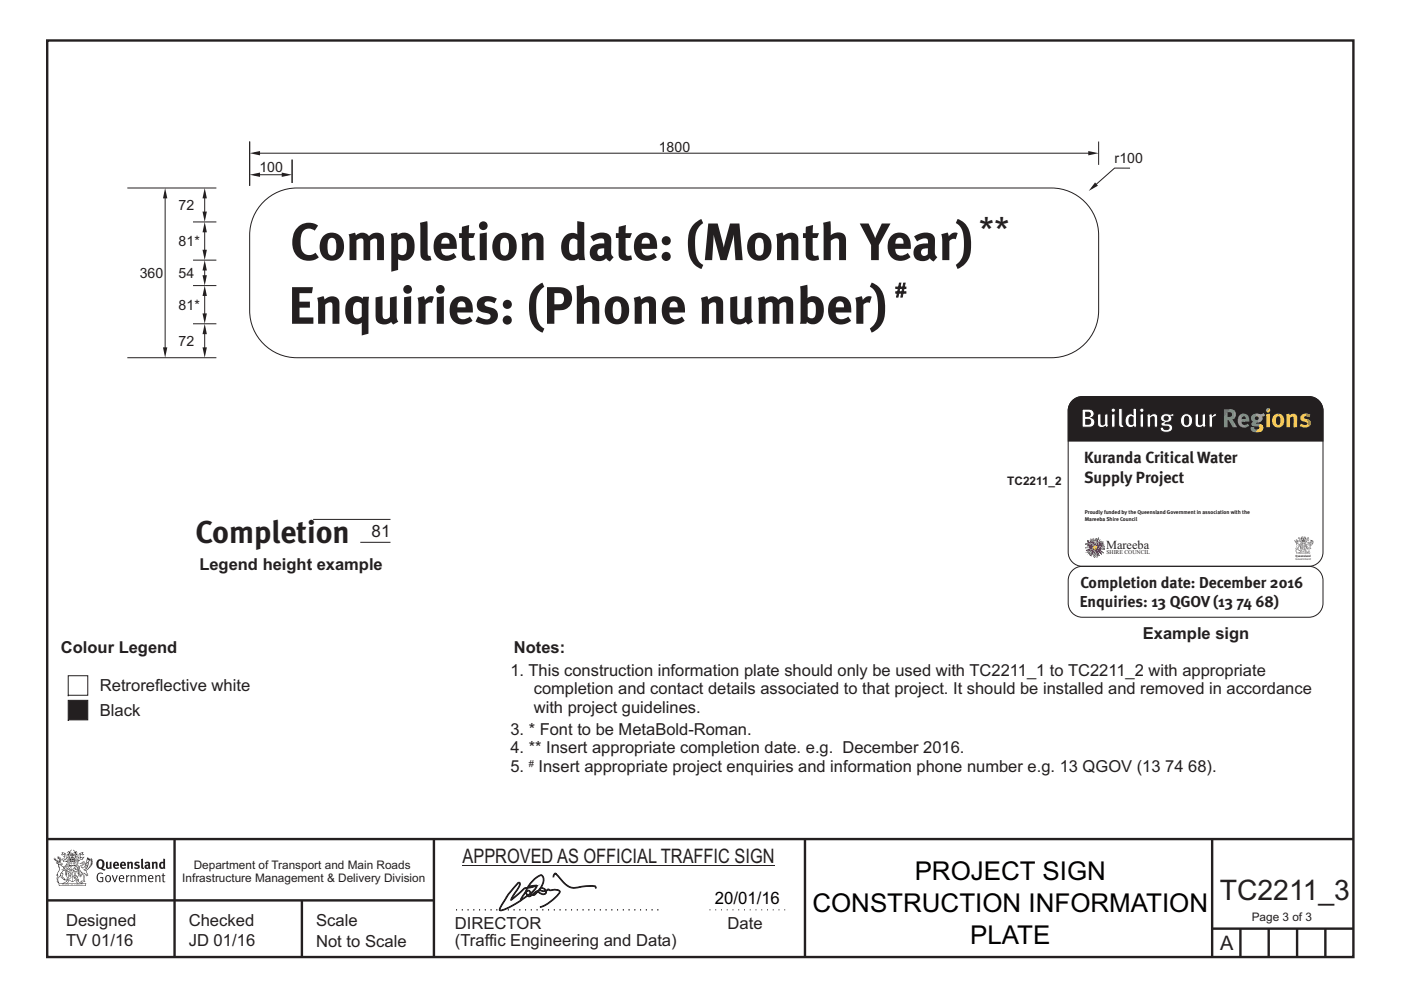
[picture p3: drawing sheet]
<svg xmlns="http://www.w3.org/2000/svg" width="297mm" height="210mm" viewBox="0 0 297 210" stroke-linecap="round" stroke-linejoin="round" font-family="sans-serif">
<g fill="none" stroke="#231f20" stroke-width=".51">
<path d="M10 8.6h276.9v194.4h-276.9zM10 178h277M37 178v25M92 178v25M170.7 177.9v25M257 178v25M10 191h82M64 191v12M257 197h30M263 197v6M269 197v6M275 197v6"/>
<path d="M281 197v6"/>
</g>
<path d="M150.4 193h16.9" fill="none" stroke="#231f20" stroke-width=".21" stroke-dasharray=".2 1" stroke-linecap="butt"/>
<path d="M98.1 183.5h66.1" fill="none" stroke="#231f20" stroke-width=".21"/>
<g fill="#231f20">
<path d="M21.1 182.6a.94 .94 0 0 0 .2 1.4 .84 .84 0 0 0 0-1.5zM20.7 182.5a.92 .92 0 0 1 1.2-.1 .92 .92 0 0 1 .2 1.2l-.3 .6 .6 .2-.1 .2-.6-.1a1.41 1.41 0 0 1-1.3-1.2z" fill-rule="evenodd"/>
<path d="M22.5 182.8l.4-.1v1.2l.1 .1 .3-.1v-1.1h.3l.1 1.4a1.26 1.26 0 0 1-1.2-.1z" fill-rule="evenodd"/>
<path d="M24.5 183.1l-.1 .3h.4l-.1-.3zM24.1 183a.66 .66 0 0 1 .9-.1 .66 .66 0 0 1 .2 .8h-.8v.2a.42 .42 0 0 0 .7 0l.1 .2a.79 .79 0 0 1-1.1 0 .79 .79 0 0 1 0-1.1z" fill-rule="evenodd"/>
<path d="M26 183.1l-.1 .3h.4l-.1-.3zM25.6 183a.66 .66 0 0 1 .9-.1 .66 .66 0 0 1 .2 .8h-.8v.2a.42 .42 0 0 0 .6 0l.2 .2a.79 .79 0 0 1-1.1 0 .79 .79 0 0 1 0-1.1z" fill-rule="evenodd"/>
<path d="M26.9 182.8l.4-.1v.2a.46 .46 0 0 1 .5-.1 .46 .46 0 0 1 .4 .4v1.1h-.4v-1l-.1-.2-.3 .1v1.1h-.4z" fill-rule="evenodd"/>
<path d="M28.6 183l.5-.3 .5 .2-.1 .2h-.5l-.1 .2a.56 .56 0 0 1 .7 .6 .56 .56 0 0 1-.8 .4l-.4-.1 .2-.3 .4 .1 .2-.1-.6-.4z" fill-rule="evenodd"/>
<path d="M29.9 182.2l.4-.1v1.8l.2 .4h-.3l-.2-.2z" fill-rule="evenodd"/>
<path d="M31.1 183.7v.3l.3-.1v-.3zM30.7 183a.67 .67 0 0 1 .6-.2 .67 .67 0 0 1 .5 .5l.1 .8-.2 .3-.2-.2a.5 .5 0 0 1-.7 0 .5 .5 0 0 1 0-.7l.6-.1v-.3l-.6 .1z" fill-rule="evenodd"/>
<path d="M32.2 182.8l.3-.1 .1 .2a.46 .46 0 0 1 .5-.1 .46 .46 0 0 1 .3 .4v1.1h-.4v-1l-.1-.2-.3 .1v1.1h-.4z" fill-rule="evenodd"/>
<path d="M34.3 183.1l-.1 .7 .2 .2 .2-.1v-.7zM34.6 182.1l.4 .1 .1 2.1-.4-.1a.71 .71 0 0 1-1-.6 .71 .71 0 0 1 .9-.7z" fill-rule="evenodd"/>
<path d="M20.8 185.3l.7-.2 .4 .2-.2 .1a.69 .69 0 0 0-.8 .1 .69 .69 0 0 0-.1 .9l.2 .4 .5 .1h.2v-.7h-.4l-.1-.2h.7v1a.96 .96 0 0 1-1.2-.1 .96 .96 0 0 1-.2-1.1z" fill-rule="evenodd"/>
<path d="M22.6 185.9a.57 .57 0 0 0-.1 .7 .57 .57 0 0 0 .6 .3 .7 .7 0 0 0-.2-1.1zM22.5 185.8a.69 .69 0 0 1 1.1 .6 .69 .69 0 0 1-1.1 .5 1.04 1.04 0 0 1 0-1.1z" fill-rule="evenodd"/>
<path d="M23.7 185.7l.2-.1 .4 1.3 .4-1.3h.3l-.6 1.5h-.2z" fill-rule="evenodd"/>
<path d="M25.6 185.8l-.2 .4h.7l-.2-.4zM25.4 185.8a.59 .59 0 0 1 .7-.1 .59 .59 0 0 1 .2 .7h-.9a.45 .45 0 0 0 .3 .5 .45 .45 0 0 0 .5-.1l.1 .1a.74 .74 0 0 1-1-.1 .74 .74 0 0 1 .1-1z" fill-rule="evenodd"/>
<path d="M26.7 185.7l.2-.1 .1 .2 .5-.2-.1 .3-.4 .2v1h-.2z" fill-rule="evenodd"/>
<path d="M27.6 185.7l.2-.1 .1 .2a.45 .45 0 0 1 .5-.2 .45 .45 0 0 1 .3 .4v1.1h-.2v-1.1l-.2-.2-.4 .2v1.1h-.2z" fill-rule="evenodd"/>
<path d="M29.1 185.7l.3-.1v.2l.4-.2 .4 .3 .3-.3a.37 .37 0 0 1 .5 .4v1.1h-.2v-1.1l-.2-.2-.4 .2v1.1h-.2v-1.1l-.2-.2-.4 .2v1.1h-.2z" fill-rule="evenodd"/>
<path d="M31.8 185.8l-.2 .4h.7l-.2-.4zM31.5 185.8a.59 .59 0 0 1 .8-.1 .59 .59 0 0 1 .2 .7h-.9a.45 .45 0 0 0 .3 .5 .45 .45 0 0 0 .5-.1l.1 .1a.74 .74 0 0 1-1-.1 .74 .74 0 0 1 0-1z" fill-rule="evenodd"/>
<path d="M32.9 185.7l.2-.1 .1 .2a.45 .45 0 0 1 .4-.2 .45 .45 0 0 1 .4 .4v1.1h-.2v-1.1l-.2-.2-.4 .2v1.1h-.3z" fill-rule="evenodd"/>
<path d="M34.5 185.3l.2-.1v.4h.4l-.1 .2h-.3v1v.1h.3l-.1 .2-.4-.1v-1.2h-.2v-.2h.2z" fill-rule="evenodd"/>
<path d="M13.2 180.9l.5 .1-.6 .3 .3-.3zM13.7 181.2l.3 .1 .1 1 .3-.5 .1 .5h-.2l-.1 .3-.7 .1v-.3l-.4-.1 .3-.1 .6 .2-.4-.7h.2zM13.2 180.7v.4l-.3 .2 .3 .1 .4-.2 .1 .4-.3 .2h.2l.2 .5-.4-.2-.4 .1 .5 .6 .2-.1 .8 .1-.6 .6 .2 .1 .6-.2-.1-.3 .3-.2h-.2l-.1 .4-.5 .2 .5-.7h-.5l.6-.2-.4 .1 .3-.3-.1-.6-.1-.1-.3 .5v-.2a.8 .8 0 0 0-.9-1.1z" fill-rule="evenodd"/>
<path d="M17 181.1l.5-.2-.3 .2 .4 .2zM16.8 181.2h.1l.1 .9 .3-.2 .4-.1-.3 .3v.2h-.4l-.3 .3-.1-.3-.3-.1 .1-.1-.1-.4 .4 .6 .1-.1zM16.3 181.5l-.1 .9 .4 .1h-.6l.6 .1-.2 .1h-.3l.4 .4h-.2v.3l-.5-.8 .5 1 .4-.6-.4-.2 .9-.5 .2 .1 .4-.5 .1-.2-.8 .2-.1-.7 .4 .2 .5-.2-.4-.2 .2-.2a.88 .88 0 0 0-1 1.2z" fill-rule="evenodd"/>
<path d="M15.5 182.9l.3 .2h-.2v.3v-.3h-.2l.2-.1z" fill-rule="evenodd"/>
<path d="M15.1 182.9l.2 .2h-.2v.3v-.3h-.2h.2z" fill-rule="evenodd"/>
<path d="M14.9 182.8h.9l.1 .7-.3 .1-.8-.1zM14.8 182.4l-.2 1.2h1.4l-.2-1.2-.1 .2h-.8z" fill-rule="evenodd"/>
<path d="M14.9 184.5v.2l.3-.1-.1-.2zM14.4 183.8l.2 .2-.3 .2v.5l.2 .1 .3-.1-.4-.4 .3 .1h.4l-.2-.4 .2-.2zM14.3 183.7h.9a.5 .5 0 0 0 .1 .8l-.3 .3a.47 .47 0 0 1-.7-.1 .47 .47 0 0 1 0-.6l.1-.1z" fill-rule="evenodd"/>
<path d="M15.6 184.2l.1-.1a.33 .33 0 0 1 .5-.2 .33 .33 0 0 1 .1 .5l-.3-.1 .2-.2h-.4l-.1 .1h.2l.1 .3h.3v.2h-.6l.1-.1-.3-.1zM15.5 184.2l-.1 .4h.2l-.1 .2h.9v-.2a.44 .44 0 0 0 0-.7 .44 .44 0 0 0-.7 .1z" fill-rule="evenodd"/>
<path d="M15.7 185.7l.4 .1zM15.9 185.2l.1 .4h-.2zM15.9 185.1l-.3 .7-.3 .2a.98 .98 0 0 1 1.1 .1z" fill-rule="evenodd"/>
<path d="M15.6 186l.3 .2v-.2h.2l-.2 .5v-.2l-.3 .1 .2-.2z" fill-rule="evenodd"/>
<path d="M15 185.3l.1 .1-.2 .3zM14.6 185.9h.4a.22 .22 0 0 1-.2 .3 .22 .22 0 0 1-.2-.3zM14.5 185.3l.2 .4zM14.6 185.8l.4 .1zM14.7 185.2l.2 .1-.1 .4zM14.4 185.2l.1 .5a.36 .36 0 0 0 0 .5 .36 .36 0 0 0 .5 0 .36 .36 0 0 0 .1-.5 .41 .41 0 0 0-.1-.5 .41 .41 0 0 0-.6 0z" fill-rule="evenodd"/>
<path d="M14.6 184.1l.2 .2z" fill-rule="evenodd"/>
<path d="M18.3 183.4l.1-.1v.4l-.5 .4z" fill-rule="evenodd"/>
<path d="M17.5 182.9l.2-.1 .3 .2-.7 .8-.1 .3 .3 .1a1.07 1.07 0 0 0 .7-.9l.4-.3v.2a1.36 1.36 0 0 1-1 1.3 1.32 1.32 0 0 0 1.2-1.6l.5-.7-.2 .5 .4-.2-.4 .4 .4-.2-.4 .4h.4l-.5 .2h.4l-.4 .2h.4l-.4 .1 .1 .1h-.2l.1 .2-.2 .1a.82 .82 0 0 1-1 .6l.3 .1 .5 .9-.3 .1-.2-.4-.4-.2 .1 1.8 .2 .1-.6 .2-.2-.2 .5-.1v-.2a2.24 2.24 0 0 0-.7-2.1v-.3a.69 .69 0 0 1 .6-.9l.1-.2zM16.6 184.5l.5 1.3 .1-.8 .2 .3-.3 .7-.4-.8h-.1l.1-.2zM18.5 182.2l.1 .3 .2-.2v.3l.2-.3v.2l-.8 .6zM16.8 183.2l.7-.1 .1 .2a.87 .87 0 0 0-.8 .6 .87 .87 0 0 0 .2 .9l.2 .4-.1 .5-.3-1.1-.2-.1-.1 .1 .1 .2-.2 .4 .3 .1 .2 .7h.3l.3-.6a1.62 1.62 0 0 1 .1 1.4h-.3l-.2 .3h.2l.1 .2 .2-.2h.5l-.2-.3-.1-1.5 .2 .1a.4 .4 0 0 0 .2 .3 .4 .4 0 0 0 .5 0l-.5-1 .8-.6 .1-.3h.3l-.1-.1 .3-.3h-.2l.2-.3-.1 .1 .1-.3-.1 .1 .1-.4h-.1l.1-.3v-.1l-.2 .2-.1-.4-.2 .4-.1-.4-.1 .2-.2-.3v.3l-.2-.4-.4 1.6a.58 .58 0 0 1-.8 .6l.7-.8v-.4h-.4z" fill-rule="evenodd"/>
<path d="M18.2 185.4l.3 .1z" fill-rule="evenodd"/>
<path d="M12.5 187.4h5.7l-.1 .4h-5.5zM13.5 187.4l.5-.3 .4-.4v.1l.1 .1-.3 .4zM14 186.6l.3-.1-.2 .3zM16.3 186.7l.4 .4 .5 .3h-.6l-.3-.3-.1-.2zM16.4 186.5l.2 .1-.1 .2zM12.4 187.4l.1 .5h5.7l.1-.5-.8-.1-.6-.2-.3-.2 .1-.5a.47 .47 0 0 0-.6 .4 .47 .47 0 0 0 .4 .6h-2.3a.47 .47 0 0 0 .4-.6 .47 .47 0 0 0-.6-.4l.1 .5-.3 .2-.6 .2z" fill-rule="evenodd"/>
<path d="M13.3 187.6v.1zM13.3 187.5l-.1 .3h.2z" fill-rule="evenodd"/>
<path d="M13.5 187.5l.1 .2 .1-.2v.2z" fill-rule="evenodd"/>
<path d="M13.9 187.5l.1 .2zM13.8 187.5v.3l.2-.1v-.1z" fill-rule="evenodd"/>
<path d="M14.2 187.6l.1 .1zM14.2 187.5l-.1 .3h.3z" fill-rule="evenodd"/>
<path d="M14.4 187.5h.2l.1 .3h-.3z" fill-rule="evenodd"/>
<path d="M15.1 187.6v.1zM15.1 187.5l-.1 .3h.2z" fill-rule="evenodd"/>
<path d="M15.3 187.5h.2l-.1 .3z" fill-rule="evenodd"/>
<path d="M15.8 187.5h.2l-.1 .3z" fill-rule="evenodd"/>
<path d="M16.1 187.5l.1 .3z" fill-rule="evenodd"/>
<path d="M16.3 187.5l.1 .2zM16.3 187.5v.3l.2-.1v-.1z" fill-rule="evenodd"/>
<path d="M16.6 187.5h.2v.3h-.2z" fill-rule="evenodd"/>
<path d="M16.9 187.5l.1 .3h-.1z" fill-rule="evenodd"/>
<path d="M17.1 187.5l.1 .3z" fill-rule="evenodd"/>
<path d="M17.3 187.5l.1 .3z" fill-rule="evenodd"/>
<path d="M14.9 182.1a.71 .71 0 0 1 .9 .1zM15.6 182.2l.2 .2zM15 182.2l.3 .1zM14.8 182.3l.1 .1zM15.2 181.9h.3zM15.2 181.3h.1v.2zM15.2 181h.2v.2zM15.3 181.6l.1 .2h-.2zM15.4 181.3l.1 .2zM15 181.3l.1 .1-.1 .1zM15.6 181.3h.1v.2zM14.4 180.6l-.3 .3 .5-.2v.4h-.3l-.1 .6 .2-.5 .3 .9v.4h1.2v-.4l.4-.9 .2 .3-.2-.5-.2 .1v-.4l.4 .2-.3-.4-.2 .3-.5-.6v.1a.41 .41 0 0 1 .3 .3 .41 .41 0 0 1-.1 .5l.1-.2a1 1 0 0 1 0 1.1l-.2-.1-.1-.3h.4l-.2-.2 .2-.3-.3 .1v-.4l-.3 .2-.2-.2 .1 .4-.4-.1 .1 .3-.1 .2h.4l-.1 .3-.3 .1a.93 .93 0 0 1 .1-1.1l.1 .3v-.4h-.2l.4-.6-.5 .5-.1-.2z" fill-rule="evenodd"/>
<path d="M12.4 183.4l.4 .1 .6 .5v.2a.83 .83 0 0 1 .6 1.2v-.2a.75 .75 0 0 0-1-.8l.4 .2-.6 .7-.1 .5a.95 .95 0 0 0-.3 1.3l-.1-.1a.77 .77 0 0 1 .1-1.1l-.1-.5-.1 .1 .2-.5a1.31 1.31 0 0 0 0-1.6zM13 185.2l.3 .1-.1 .8 .5 .4-.2-.1a.68 .68 0 0 1-.6-.8zM12.1 183a.68 .68 0 0 1 1 .3l-.5 .1-.1-.3zM11.4 182.1a1.19 1.19 0 0 0 1 .8h-.5l.4 .4 .1 .6a.9 .9 0 0 1-.2 1.2l-.3 .5h.3v.2a1.04 1.04 0 0 0-.1 1.2l.2 .3 .3-.1-.1-.1a.8 .8 0 0 1 .2-1.2l.1-.2a.89 .89 0 0 0 1.1 .9l-.6-.6 .1-.8-.3-.1 .4-.5 .4 .3 .1 .8a1.01 1.01 0 0 0-.3-1.4l.3-.6-.4 .4a.41 .41 0 0 1 .4-.5h-.1l-.5 .2-.5-.4h.3a.5 .5 0 0 0-.5-.5l.3-.4-.3 .2 .3-.4-.1-.3-.1 .4-.1-.6-.1 .3-.1-.5-.1 .3-.3-.2 .3 .3-.3-.1a.62 .62 0 0 1 .5 .9l-.1-.4v.4l-.3-.1v-.4l-.1 .3-.1-.3-.1 .2-.1-.5-.1 .3-.1-.4v.4z" fill-rule="evenodd"/>
<path d="M12.6 183.1l.1-.1 .2 .2z" fill-rule="evenodd"/>
<path d="M14 183.6h2.7v1l-.1-.9h-2.5v1.2h2.5v-.3v.6v-.2h-1.2v1.9a2.13 2.13 0 0 0 1.3-1.7 1.69 1.69 0 0 1-1.6 1.8l-.6-.4-.4-.6-.1-1.2v.6l.4 .8 .9 .7v-1.9h-1.2z" fill-rule="evenodd"/>
<circle cx="17.7" cy="182.9" r=".08"/>
</g>
<path d="M96.7 193h43.3" fill="none" stroke="#231f20" stroke-width=".21" stroke-dasharray=".2 1" stroke-linecap="butt"/>
<path d="M117.6 185.3l.2-.1 .9 .9a4.5 4.5 0 0 0 3 2.1l2-.3a3.9 3.9 0 0 1 2.6 .1l.1 .3-.1 .1-.2-.4-2.4 .1a3.9 3.9 0 0 1-4.6-1.3l-1.4-1.5-.3 .7h-.1zM109.8 187.2l.3-.1 .2 .2-.1 .7-1.7 2.7 2-1.7a1.43 1.43 0 0 1 1.3-.8 6.4 6.4 0 0 1 2.9-2.7 1.1 1.1 0 0 1 .6 1.7l-.5 1 .6 .2 .4 .4 .3-.2 .8 .1a2.31 2.31 0 0 1 1.7 .2l.2 .1a7.5 7.5 0 0 1-4.2 3.5v-.2a7.7 7.7 0 0 0 4-3.2 1.44 1.44 0 0 0-1.5-.3l-.4 .1-.5-.2-.3 .2a.73 .73 0 0 1-.7 .9l-.6-.2-.6-.4a1.32 1.32 0 0 1-1.3 .7l-.4 .3a1.2 1.2 0 0 0-1.4 .5l-.5 .4a9.7 9.7 0 0 1-4.4 2l-.1-.1a18.5 18.5 0 0 1 3.9-5.8zM114.4 188.7l-.2 .4 .9 .5 .5-.1 .1-.5a1.2 1.2 0 0 1-1.3-.3zM113.1 186.7l-.9 1.2 1.5-.2 .2 .2a2.73 2.73 0 0 1-1.3 1.6l.2 .2 .6-.5a2.88 2.88 0 0 0 1.6-3.2 .48 .48 0 0 0-.4-.3 .48 .48 0 0 0-.5 .3zM114.6 188.5l-.1 .1a.91 .91 0 0 0 1.1 .3l-.6-.5zM112 188.1v.1l1.2-.3zM111.9 188.4l-.3 .6 .5-.2 .4 .6a2.34 2.34 0 0 0 1.2-1.5zM109.9 187.3a19.2 19.2 0 0 0-3.9 5.7 9.5 9.5 0 0 0 4.3-2l1.4-2.6-.5 .1-2 1.9-.9 .5a3.3 3.3 0 0 1 1-1.8l.7-1.1 .1-.7zM111.5 189.3l-1 1.5 1.3-.9zM111.6 189.2l.3 .7a.47 .47 0 0 0 .4-.4 .47 .47 0 0 0-.2-.5zM112 190h.3l.3-.2-.1-.2zM113 189.8l.3-.1 .6-.6z" fill="#231f20" stroke="#231f20" stroke-width=".21"/>
<path d="M14.5 143.3v4.2h4.1v-4.2z" fill-rule="evenodd" fill="#fff" stroke="#231f20" stroke-width=".21"/>
<path d="M14.5 148.5v4.2h4.1v-4.2z" fill-rule="evenodd" fill="#231f20" stroke="#231f20" stroke-width=".21"/>
<path d="M227.1 85.2a3 3 0 0 1 2.4-1.1h48a3 3 0 0 1 3 3v30a3 3 0 0 1-3 3h-48a3 3 0 0 1-3-3v-30l.1-.7z" fill-rule="evenodd" fill="#fff" stroke="#231f20" stroke-width=".21"/>
<path d="M227.1 85.2a3 3 0 0 1 2.4-1.1h48a3 3 0 0 1 3 3v6.5h-54v-6.5l.1-.7z" fill-rule="evenodd" fill="#231f20" stroke="#231f20" stroke-width=".21"/>
<g fill="#231f20">
<path d="M276.4 115l.1 .2z"/>
<path d="M276.2 115v.2z"/>
<path d="M276.5 116.5l.2 .1v.1l-.2 .1z"/>
<path d="M276 115.6l.1 .1z"/>
<path d="M277.8 115.3l-.2 .3z"/>
<path d="M277.8 116.2l.1 .1z"/>
<path d="M275.3 117.3v.1h.1z"/>
<path d="M275.4 117.3l.1 .1z"/>
<path d="M275.8 117.3l-.1 .1h.2z"/>
<path d="M275.9 117.3l.1 .1z"/>
<path d="M276.2 117.3v.1h.1z"/>
<path d="M276.3 117.3l.1 .1z"/>
<path d="M276.6 117.3v.1z"/>
<path d="M276.7 117.3l.1 .1z"/>
<path d="M277 117.3v.1z"/>
<path d="M277.1 117.3l.1 .1z"/>
<path d="M277.2 117.3l.1 .1z"/>
<path d="M277.3 117.3l.1 .1z"/>
<path d="M275 115.1h.1z"/>
<path d="M275.7 115.4h1.3v.4v-.4h-1.3v.6h1.3v-.2v.3l-.6-.1v1l.4-.4 .2-.5a.71 .71 0 0 1-.6 1 .71 .71 0 0 1-.7-.9v-.3l.1 .7 .5 .4v-1h-.6z"/>
<path d="M275.3 114l.2 .1-.3 .1zM275.5 114.2l.2 .5 .2-.2a.26 .26 0 0 1-.1 .3 .26 .26 0 0 1-.3 0l-.2-.1 .4 .1-.2-.4h.1zM275.3 113.9l-.2 .3h.4l-.1 .3 .2 .2-.3-.1a.35 .35 0 0 0 .5 .4h.1l-.3 .3a.33 .33 0 0 0 .5-.4l-.4 .3 .3-.3h-.3l.3-.1-.2 .1 .2-.2-.1-.3-.2 .2-.1-.5z"/>
<path d="M277.1 114.1l.3-.1-.1 .1 .2 .1zM277.1 114.2v.4l.4-.1-.5 .4-.2-.5 .3 .3zM276.8 114.3v.5h.1h-.3h.4l-.3 .1 .2 .2-.1 .2-.2-.4 .2 .4 .2-.3h-.2l.7-.4 .1-.2-.4 .1v-.3h.4l-.2-.1 .1-.1a.4 .4 0 0 0-.4 .1 .4 .4 0 0 0-.1 .5z"/>
<path d="M276.1 115h.4l.1 .3h-.5zM276.1 114.8l-.1 .6h.7l-.1-.6z"/>
<path d="M276.1 115.8l.1 .1zM275.9 115.5l-.1 .4h.2h.1l-.2-.2h.3v-.2zM275.8 115.4a.36 .36 0 0 1 .4 .1 .36 .36 0 0 1 .1 .4h-.5z"/>
<path d="M276.5 115.6l.3-.1v.3l-.1-.1 .1-.1-.3 .1 .3 .2h-.3zM276.4 115.8a.3 .3 0 0 0 .6 0 .3 .3 0 0 0-.6 0z"/>
<path d="M276.5 116.4h.2zM276.6 116.1l.1 .2zM276.6 116.1l-.3 .4 .6 .1z"/>
<path d="M276.2 116.2l-.1 .2zM276 116.5l.2 .1h-.2zM275.9 116.2l.1 .2zM276 116.4l.2 .1zM276 116.1l.1 .3zM275.9 116.2v.2a.18 .18 0 0 0 0 .2 .18 .18 0 0 0 .3 0 .18 .18 0 0 0 0-.2 .2 .2 0 0 0-.1-.3 .2 .2 0 0 0-.2 .1z"/>
<path d="M277.4 115h.2l-.3 .4 .1 .3 .6-.6-.1 .3-.4 .4 .5-.3v-.5l.3-.3-.1 .3 .2-.1-.3 .7-.6 .3h.2l.2 .5h-.1l-.3-.3 .1 .9-.2 .1-.2-.1h.3v-.1l-.1-.7a.61 .61 0 0 1 .1-1zM277 115.8l.2 .7 .1-.4 .1 .1-.2 .3-.3-.3zM277.9 114.6l.1 .2v-.1l.1 .1-.3 .3zM277.1 115.1l.4 .1a.5 .5 0 0 0-.5 .3 .5 .5 0 0 0 .2 .5v.4l-.1-.5-.2-.1v.3l.2 .4 .3-.3 .1 .2v.6l-.3 .1 .2 .1 .3-.1-.1-.9 .2 .3 .2-.1v-.2a.34 .34 0 0 1-.2-.3 .34 .34 0 0 1 .3-.2l.3-.5 .1-.4-.2-.3-.1 .2-.3-.2a.89 .89 0 0 1-.6 1l.3-.3v-.2z"/>
<path d="M274.9 117.3h2.8v.1h-2.7zM275.4 117.2l.5-.3v.1l-.2 .2zM275.7 116.8l.1 .2zM276.8 116.9l.5 .3-.4-.1zM276.9 116.8v.2zM274.9 117.2v.3h2.8v-.3a.63 .63 0 0 1-.8-.5l-.2 .2 .2 .3h-1.1l.2-.3-.3-.2a.67 .67 0 0 1-.8 .5z"/>
<path d="M275.6 117.3l.1 .1zM275.6 117.3l.1 .1z"/>
<path d="M276.8 117.3l.1 .1zM276.8 117.3l.1 .1z"/>
<path d="M276.1 114.6l.5 .1zM276.5 114.7l.1 .1zM276.2 114.7h.1zM276.3 114.5h.1zM276.3 114.1l.1 .1zM276.3 114.4l.1 .1zM276.2 114.2v.1zM276.5 114.2v.1zM275.7 114l.3-.1-.2 .5 .1-.2 .1 .6h.7l.1-.6 .1 .1-.1-.5-.1 .2-.3-.3 .2 .2-.1 .2 .1-.1 .1 .2-.1 .4-.2-.2h.2v-.3l-.1 .1v-.2h-.3l.1 .2-.2-.1v.3h.2l-.2 .2-.1-.5 .1-.1 .1 .2-.1-.2 .2-.3z"/>
<path d="M274.9 115.3a1.22 1.22 0 0 1 .8 .9l-.1-.3-.4-.2 .2 .1-.3 .5a.54 .54 0 0 0-.2 .8l-.2-.4 .3-.9zM275.2 116.2h.1v.4l.2 .2-.3-.2zM274.8 115.1l.2-.1 .3 .2zM274.4 114.6l.5 .4h-.3l.2 .2a.81 .81 0 0 1-.2 1.2l.2 .1-.1 .5 .2 .1a.41 .41 0 0 1 .2-.6l.1 .1 .4 .3-.3-.4 .1-.3-.2-.1 .4-.2 .1 .5v-.5l-.2-.2 .2-.3-.2 .2-.1-.1 .3-.1-.3 .1-.3-.2 .2-.2-.3-.1 .2-.4-.1 .2-.2-.5v.2l-.1-.1 .1 .2-.2-.1 .3 .2v.2l-.1-.1v.1l-.1-.2-.2 .1v-.2v.1l-.1-.2v.2z"/>
<circle cx="277.5" cy="115" r=".04"/>
</g>
<path d="M233.3 117.1l.1 .1z" fill-rule="evenodd" fill="#ceadd2"/>
<path d="M231.8 116v.1z" fill-rule="evenodd" fill="#ef395a"/>
<path d="M231.2 115.2l.1 .1z" fill-rule="evenodd" fill="#812990"/>
<path d="M230.7 117.4v.2z" fill-rule="evenodd" fill="#b88bbf"/>
<path d="M233.3 116.2l.1 .1z" fill-rule="evenodd" fill="#e992be"/>
<path d="M232.9 114.9l-.1 .1z" fill-rule="evenodd" fill="#7d3b96"/>
<path d="M231 116.4l.2-.1z" fill-rule="evenodd" fill="#ee4097"/>
<path d="M232 115.5l.1 .1z" fill-rule="evenodd" fill="#d70c8a"/>
<path d="M231.3 117.9l.1 .1h-.1z" fill-rule="evenodd" fill="#874b9d"/>
<path d="M231.9 117.1v.2z" fill-rule="evenodd" fill="#ec69a7"/>
<path d="M231.8 116.5l.1 .1z" fill-rule="evenodd" fill="#ed0c6d"/>
<path d="M232.4 116.2l.1 .1z" fill-rule="evenodd" fill="#f15f43"/>
<path d="M232.9 117v.1z" fill-rule="evenodd" fill="#bf95c4"/>
<path d="M232.4 115.3l.1 .1z" fill-rule="evenodd" fill="#772b90"/>
<path d="M232.3 117.6l.1 .1z" fill="#ad7cb6"/>
<path d="M230.7 117.1l.2-.1z" fill-rule="evenodd" fill="#ad7cb6"/>
<g fill="#7c3996">
<path d="M232.6 116.9v.1z" fill-rule="evenodd"/>
<path d="M233 117.1l.1 .1z" fill-rule="evenodd"/>
<path d="M231.2 114.6l.1 .1z" fill-rule="evenodd"/>
</g>
<path d="M232 117v.1z" fill-rule="evenodd" fill="#ed0081"/>
<g fill="#955ea6">
<path d="M233.7 117l.1 .1z" fill-rule="evenodd"/>
<path d="M233 117.5v.1z" fill-rule="evenodd"/>
</g>
<path d="M231 115.9h.1z" fill-rule="evenodd" fill="#e6cbe2"/>
<path d="M232.1 117.3v.2z" fill-rule="evenodd" fill="#7a2a90"/>
<g fill="#763193">
<path d="M233.2 115.1h.1z" fill-rule="evenodd"/>
<path d="M231 117.7v.1z" fill-rule="evenodd"/>
</g>
<path d="M230.6 115.4h.1z" fill-rule="evenodd" fill="#d0b3d6"/>
<path d="M232.1 116.1v.2z" fill-rule="evenodd" fill="#19180d"/>
<g fill="#8d52a1">
<path d="M234 117.3v.1z" fill-rule="evenodd"/>
<path d="M233.3 117.4l.1 .1z" fill-rule="evenodd"/>
</g>
<g fill="#cb138c">
<path d="M231.7 116.5l.1 .1z" fill-rule="evenodd"/>
<path d="M231.1 115.1v.1z" fill-rule="evenodd"/>
</g>
<g fill="#caa4cd">
<path d="M231.8 114.9v.1z" fill-rule="evenodd"/>
<path d="M232 117.7v.2z" fill-rule="evenodd"/>
</g>
<path d="M232.7 117.1v.2z" fill-rule="evenodd" fill="#ca5ba2"/>
<path d="M231.8 116.2l.1 .1z" fill-rule="evenodd" fill="#f8991c"/>
<g fill="#e2cde4">
<path d="M234 115.1l.1 .2z" fill-rule="evenodd"/>
<path d="M233.4 114.7l.1 .1z" fill-rule="evenodd"/>
<path d="M231.3 117.9v.2z" fill-rule="evenodd"/>
</g>
<g fill="#b082ba">
<path d="M230.5 116.2h.2z" fill-rule="evenodd"/>
<path d="M233.6 115.8h.2z" fill-rule="evenodd"/>
</g>
<path d="M232.9 114.1h.1z" fill="#b082ba"/>
<g fill="#9c248f">
<path d="M231.9 115l.1 .3z" fill-rule="evenodd"/>
<path d="M232.4 116.7l.1 .2z" fill-rule="evenodd"/>
<path d="M232 117l.1 .2z" fill-rule="evenodd"/>
</g>
<path d="M232.2 117.2v.1z" fill-rule="evenodd" fill="#a8218e"/>
<g fill="#84439a">
<path d="M230.3 116.2h.2z" fill-rule="evenodd"/>
<path d="M232.1 117.6l.1 .1z" fill-rule="evenodd"/>
<path d="M233.1 116.9l.1 .1z" fill-rule="evenodd"/>
</g>
<g fill="#efabcd">
<path d="M232.7 115v.2z" fill-rule="evenodd"/>
<path d="M232.1 114.8v.2z" fill-rule="evenodd"/>
</g>
<g fill="#b21e8e">
<path d="M231.7 115.3l.1 .2z" fill-rule="evenodd"/>
<path d="M231.2 116.5h.1z" fill-rule="evenodd"/>
</g>
<g fill="#9a65aa">
<path d="M233.4 116.5l.4 .1z" fill-rule="evenodd"/>
<path d="M231.3 117.4v.2z" fill-rule="evenodd"/>
</g>
<g fill="#e7d4e8">
<path d="M233.4 115.2l.1 .1z" fill-rule="evenodd"/>
<path d="M234 115.4v.2z" fill-rule="evenodd"/>
</g>
<path d="M231.4 117.5l.1 .2z" fill-rule="evenodd" fill="#c7a4cd"/>
<g fill="#9f6bad">
<path d="M233.7 115.6h.3z" fill-rule="evenodd"/>
<path d="M233.1 116.5l.1 .1z" fill-rule="evenodd"/>
</g>
<path d="M231.8 114.3v.2z" fill-rule="evenodd" fill="#85499c"/>
<path d="M232.3 117.4l.1 .2z" fill="#85499c"/>
<path d="M230.6 116.2h.1z" fill-rule="evenodd" fill="#c6168d"/>
<path d="M232 115.8h.2z" fill-rule="evenodd" fill="#f36e3a"/>
<g fill="#f2eaf4">
<path d="M231.2 114.6l.2 .1z" fill-rule="evenodd"/>
<path d="M231.4 117l.1-.1z" fill-rule="evenodd"/>
</g>
<g fill="#99258f">
<path d="M231.6 115l.1 .3z" fill-rule="evenodd"/>
<path d="M233.6 116.2l.1 .1z" fill-rule="evenodd"/>
</g>
<path d="M231.3 115.2l.1 .1z" fill-rule="evenodd" fill="#6b2c91"/>
<g fill="#93268f">
<path d="M231.5 116.6h.3z" fill-rule="evenodd"/>
<path d="M231.8 115.6v.2z" fill-rule="evenodd"/>
</g>
<path d="M232.4 116.3l.1 .1-.1 .1z" fill-rule="evenodd" fill="#ffc907"/>
<g fill="#872890">
<path d="M231.2 116.2l.3 .1z" fill-rule="evenodd"/>
<path d="M232.3 115.1v.1z" fill-rule="evenodd"/>
</g>
<path d="M232 114.7l.1 .3z" fill-rule="evenodd" fill="#e54f9c"/>
<g fill="#6d2c91">
<path d="M233.2 115.3l.1 .1h-.1z" fill-rule="evenodd"/>
<path d="M232.5 115.1v.1z" fill-rule="evenodd"/>
</g>
<g fill="#8b50a0">
<path d="M232.4 117.9v.3z" fill-rule="evenodd"/>
<path d="M233.7 115.1l.3 .1z" fill-rule="evenodd"/>
<path d="M232.7 118.1l.1 .1z" fill-rule="evenodd"/>
</g>
<g fill="#df068a">
<path d="M231.5 116.8l-.1 .1z" fill-rule="evenodd"/>
<path d="M233 116l.1-.1z" fill-rule="evenodd"/>
</g>
<g fill="#b61d8d">
<path d="M231.2 116.2l.4 .1z" fill-rule="evenodd"/>
<path d="M232.9 115.8l.2-.1z" fill-rule="evenodd"/>
<path d="M233.3 115.4h.1z" fill-rule="evenodd"/>
<path d="M230.8 116.6h.1z" fill-rule="evenodd"/>
</g>
<path d="M230.8 116.2h.4z" fill-rule="evenodd" fill="#c03593"/>
<g fill="#d60c8c">
<path d="M232.4 116.6h.1v.3z" fill-rule="evenodd"/>
<path d="M232.9 115.4l-.1 .1z" fill-rule="evenodd"/>
<path d="M232.2 115.5v.2z" fill-rule="evenodd"/>
<path d="M232.2 117.3v.2z" fill-rule="evenodd"/>
</g>
<path d="M230.1 117.1l.5 .1z" fill-rule="evenodd" fill="#d5bada"/>
<g fill="#c0198d">
<path d="M231.2 115.9l.2 .1z" fill-rule="evenodd"/>
<path d="M233.3 115.6h.2z" fill-rule="evenodd"/>
<path d="M231.6 115.8l.1 .1z" fill-rule="evenodd"/>
</g>
<g fill="#842990">
<path d="M233.2 115.8l.3-.1z" fill-rule="evenodd"/>
<path d="M233.1 115.4h.2z" fill-rule="evenodd"/>
<path d="M233.1 115.2h.2z" fill-rule="evenodd"/>
</g>
<path d="M232.1 116.1h.2h-.2v.2z" fill-rule="evenodd" fill="#2f2d14"/>
<g fill="#f6f0f7">
<path d="M231.1 116.9l.2-.1-.2 .2z" fill-rule="evenodd"/>
<path d="M231.7 114.8l.1 .2z" fill-rule="evenodd"/>
<path d="M231.8 114.7l.1 .2z" fill-rule="evenodd"/>
</g>
<g fill="#c39dc9">
<path d="M231.8 114.2v.5z" fill-rule="evenodd"/>
<path d="M233.2 116.1h.3z" fill-rule="evenodd"/>
<path d="M231 114.9l.1 .1z" fill-rule="evenodd"/>
</g>
<path d="M232.5 117.2l.1 .4z" fill-rule="evenodd" fill="#d20f8c"/>
<g fill="#d8bcdb">
<path d="M232.8 117.4v.7z" fill-rule="evenodd"/>
<path d="M233.6 114.8h.3z" fill-rule="evenodd"/>
<path d="M232.3 117.8v.1z" fill-rule="evenodd"/>
<path d="M233.6 116.9h.1z" fill-rule="evenodd"/>
<path d="M233 114.1v.1z" fill-rule="evenodd"/>
<path d="M232.1 117.8v.1z" fill-rule="evenodd"/>
<path d="M230.7 116.2l.1 .1z" fill-rule="evenodd"/>
</g>
<g fill="#d8bcdb">
<path d="M233.6 116.1l.3 .1z"/>
<path d="M232.5 117.6v.3z"/>
</g>
<g fill="#ab208e">
<path d="M232.6 116.7l.1 .4 .1-.3z" fill-rule="evenodd"/>
<path d="M232.9 116.3l.3 .1z" fill-rule="evenodd"/>
<path d="M233 115.3h.1l-.2 .1z" fill-rule="evenodd"/>
<path d="M232.1 115.3l.1 .1z" fill-rule="evenodd"/>
<path d="M232.9 116.2l.1 .1z" fill-rule="evenodd"/>
</g>
<path d="M231.2 117.6l-.1 .3z" fill-rule="evenodd" fill="#ede5f2"/>
<g fill="#f4782c">
<path d="M231.8 116.3l.3 .3z" fill-rule="evenodd"/>
<path d="M232.2 116.4l.1 .2z" fill-rule="evenodd"/>
</g>
<path d="M230.3 116.1h.4z" fill-rule="evenodd" fill="#85459b"/>
<path d="M233.9 116.3l.2 .1z" fill="#85459b"/>
<g fill="#7d2a90">
<path d="M232.2 116.8l-.1 .4z" fill-rule="evenodd"/>
<path d="M232.7 116.6l.2 .1z" fill-rule="evenodd"/>
<path d="M233.6 116.9l.1 .1z" fill-rule="evenodd"/>
<path d="M232.5 115.5v.2z" fill-rule="evenodd"/>
<path d="M231.8 116.8l-.1 .1z" fill-rule="evenodd"/>
</g>
<g fill="#a3238e">
<path d="M232.5 114.6v.5z" fill-rule="evenodd"/>
<path d="M233.1 115.9h.4z" fill-rule="evenodd"/>
</g>
<g fill="#fba919">
<path d="M232.6 116l-.2 .2 .2 .1z" fill-rule="evenodd"/>
<path d="M231.8 116l.2 .2-.1-.2z" fill-rule="evenodd"/>
<path d="M231.9 116.3l.1 .1z" fill-rule="evenodd"/>
<path d="M232.3 116.4l.1 .1z" fill-rule="evenodd"/>
</g>
<g fill="#fcd700">
<path d="M231.9 115.9l.3-.1v.1z" fill-rule="evenodd"/>
<path d="M232.3 115.8l-.1 .1z" fill-rule="evenodd"/>
</g>
<g fill="#ed1d68">
<path d="M231.7 116.2h.3l-.2 .1v.1z" fill-rule="evenodd"/>
<path d="M232.4 116.4l-.1 .2z" fill-rule="evenodd"/>
<path d="M232.1 116.6h.1z" fill-rule="evenodd"/>
<path d="M232.5 115.9l.1 .1z" fill-rule="evenodd"/>
</g>
<path d="M232.2 115.8l.2 .1zM232.2 115.8v.1h.3l-.1-.2z" fill-rule="evenodd" fill="#f68b22"/>
<path d="M233 116.1h.6z" fill-rule="evenodd" fill="#9c248f"/>
<g fill="#7f3f98">
<path d="M233.4 115.9h.7z" fill-rule="evenodd"/>
<path d="M232.9 117v.2z" fill-rule="evenodd"/>
<path d="M232.4 117.2l.1 .2z" fill-rule="evenodd"/>
<path d="M232.4 114.6v.1z" fill-rule="evenodd"/>
</g>
<g fill="#aa78b4">
<path d="M232.1 117.3v1z" fill-rule="evenodd"/>
<path d="M232.8 117.7l.1 .3z" fill-rule="evenodd"/>
<path d="M233 114.9v.1z" fill-rule="evenodd"/>
</g>
<g fill="#bc93c3">
<path d="M233.5 116.4l.8-.1z" fill-rule="evenodd"/>
<path d="M230.2 116.7l.2 .2h-.2z" fill-rule="evenodd"/>
<path d="M233.8 115.3l.3 .1z" fill-rule="evenodd"/>
<path d="M230.6 114.6l.1 .1z" fill-rule="evenodd"/>
</g>
<g fill="#8d278f">
<path d="M231 116.1h.5z" fill-rule="evenodd"/>
<path d="M230.7 115.9h.1z" fill-rule="evenodd"/>
<path d="M233 116.2l.1 .1z" fill-rule="evenodd"/>
<path d="M230.9 115.7l.1 .1z" fill-rule="evenodd"/>
</g>
<g fill="#6a2c91">
<path d="M231.4 115.3l.3 .4z" fill-rule="evenodd"/>
<path d="M232.5 114.9v.1z" fill-rule="evenodd"/>
<path d="M233.1 116.2l.1 .1z" fill-rule="evenodd"/>
</g>
<path d="M230.4 115.8l.8 .1h-.7l.1 .1z" fill-rule="evenodd" fill="#a36dae"/>
<g fill="#bb1b8d">
<path d="M232.3 115.2l.1 .5 .1-.3-.1-.1-.1 .2z" fill-rule="evenodd"/>
<path d="M233.4 116.5l.2-.1z" fill-rule="evenodd"/>
<path d="M232.4 115.7h.1z" fill-rule="evenodd"/>
<path d="M231.7 115.7l.1 .1z" fill-rule="evenodd"/>
</g>
<g fill="#d4add1">
<path d="M232.2 117.1v1z" fill-rule="evenodd"/>
<path d="M231.4 114.7l.1 .2z" fill-rule="evenodd"/>
<path d="M232.6 114.4l-.1 .3z" fill-rule="evenodd"/>
<path d="M231.1 115.5l.1 .1z" fill-rule="evenodd"/>
</g>
<g fill="#cf118c">
<path d="M232.7 116.2l.9 .1h-.8z" fill-rule="evenodd"/>
<path d="M232 116.9l.2 .1-.1 .4z" fill-rule="evenodd"/>
</g>
<path d="M232.2 116.6v.7z" fill-rule="evenodd" fill="#e40389"/>
<g fill="#662d91">
<path d="M230.1 116.2l.6-.1-.4 .2z" fill-rule="evenodd"/>
<path d="M233.4 116l.7-.1z" fill-rule="evenodd"/>
<path d="M230.5 115.9h.2z" fill-rule="evenodd"/>
</g>
<g fill="#ffe200">
<path d="M231.8 115.8l.2 .3-.2 .2 .3 .3v-.6l.5 .1-.1-.2-.5 .1z" fill-rule="evenodd"/>
<path d="M232.3 116.3h.1l-.1 .3z" fill-rule="evenodd"/>
<path d="M231.8 116.2h.1z" fill-rule="evenodd"/>
</g>
<g fill="#682c91">
<path d="M231.6 116.8h.2l-.3 .5 .5-.6-.4 1-.3 .3 .2-.5-.2 .1 .2-.3-.4 .4-.1-.1z" fill-rule="evenodd"/>
<path d="M233 115.7l.5-.1-.1 .1h.2l-.1 .1h.3l.3-.2h-.4l.3-.3-.4 .1 .3-.2-.1-.1z" fill-rule="evenodd"/>
<path d="M232.9 116.7l.7 .3 .1-.1 .3 .5-.9-.5 .5 .6h-.2z" fill-rule="evenodd"/>
<path d="M232.5 116.7l.3 .9v.6l-.3-.6z" fill-rule="evenodd"/>
<path d="M230.8 116.9l1-.3-1.1 .9 .8-.8z" fill-rule="evenodd"/>
<path d="M230.6 114.6l.7 .6-.4-.2v.3l-.3-.3z" fill-rule="evenodd"/>
<path d="M233.2 114.4l-.2 .7-.4 .5z" fill-rule="evenodd"/>
<path d="M232.7 114.2l.3-.1-.2 .6-.2-.1v.3z" fill-rule="evenodd"/>
<path d="M230.3 116.7l.2-.2h.2l-.1 .1 .6-.1-.5 .3h-.4z" fill-rule="evenodd"/>
<path d="M233.1 115.1l.8-.3-.6 .5v-.1h-.3z" fill-rule="evenodd"/>
<path d="M232 117.2l.1 .5-.2 .5z" fill-rule="evenodd"/>
<path d="M232.7 116.9l.4 1-.3-.5z" fill-rule="evenodd"/>
<path d="M232.8 116.3l.8 .6-.7-.4z" fill-rule="evenodd"/>
<path d="M232.3 116.9l.2 .5-.1 .7z" fill-rule="evenodd"/>
<path d="M233.5 116.2h.5l.3 .2-.6-.1z" fill-rule="evenodd"/>
<path d="M230.2 115.4l.6 .1v.3z" fill-rule="evenodd"/>
<path d="M231.6 114.9l.3 .1 .1 .5z" fill-rule="evenodd"/>
<path d="M232.4 114.2h.1l-.2 .7z" fill-rule="evenodd"/>
<path d="M231.5 114.3l.2 .1 .1 .6z" fill-rule="evenodd"/>
<path d="M231.8 114.2l.1-.1 .1 .2-.1 .4z" fill-rule="evenodd"/>
<path d="M231 114.5l.5 .5z" fill-rule="evenodd"/>
<path d="M233.6 116.4l.4 .1 .1 .1-.5-.1z" fill-rule="evenodd"/>
<path d="M230.3 117.1l.5-.2-.3 .3z" fill-rule="evenodd"/>
<path d="M233.2 114.8l.3-.1-.3 .4z" fill-rule="evenodd"/>
<path d="M232.2 115.2l.1-.1v.5z" fill-rule="evenodd"/>
<path d="M232.1 117.7l.1 .4-.1 .1z" fill-rule="evenodd"/>
<path d="M231.3 114.3l.1 .4z" fill-rule="evenodd"/>
<path d="M231.2 116.2l.2 .1z" fill-rule="evenodd"/>
<path d="M230.7 116.1l.3 .1z" fill-rule="evenodd"/>
<path d="M231.1 116.1h.2z" fill-rule="evenodd"/>
</g>
<g fill="#ec0083">
<path d="M233 115.1l-.6 .7 .2 .2-.1 .3 .1 .2-.4 .1 .3 .7-.1-.7h.1l.2 .4-.1-.3 .5 .3-.4-.4 .7 .3-.7-.4v-.3h.9h-.7l.7-.2h-.6l.6-.3-.5 .1 .3-.1-.1-.1-.4 .2 .5-.4-.4 .2 .2-.3-.1-.1-.3 .3 .4-.5z" fill-rule="evenodd"/>
<path d="M231.3 114.9l.5 .6-.3-.7 .4 .7 .2 .1-.2-.6v-.3l.1-.1 .2 1.1h.2l.2-1.1 .1 .1-.2 .9-.3 .2-.1-.1-.3 .1z" fill-rule="evenodd"/>
<path d="M232.5 114.7l-.2 .8z" fill-rule="evenodd"/>
<path d="M230.9 115.1l.9 .7v.6l.4 .2v.4h-.2v-.3l-.4 .5 .2-.4h-.2l.2-.2v-.1l-1.1 .5 .6-.5h-.6l.9-.3h-.9h.8l-.8-.2h.7l-.6-.4 .9 .3-.7-.5z" fill-rule="evenodd"/>
<path d="M232.9 116.3l.7 .2z" fill-rule="evenodd"/>
<path d="M232.1 117l-.1 .4z" fill-rule="evenodd"/>
</g>
<path d="M230.8 115.5l.7 .3z" fill-rule="evenodd" fill="#712b90"/>
<path d="M232.4 116.1v.2z" fill-rule="evenodd" fill="#f1d312"/>
<path d="M262.8 88.1l.4-.3 .5-.1 .1 .6h-.3l-.3 .6h.7l.1 .5-.8 .1a.63 .63 0 0 0 .9 .6l.1 .5a1.44 1.44 0 0 1-1.5-.4 1.44 1.44 0 0 1-.2-1.6z" fill="#7abc96"/>
<g fill="#51ba70">
<path d="M263.1 87.9l.2 .7a.44 .44 0 0 1 .6-.3 .44 .44 0 0 1 .2 .6h-.7l.2 .5h1.3a1.28 1.28 0 0 0-.4-1.4 1.28 1.28 0 0 0-1.4-.1zM263.9 90.1l.1 .6 .9-.4-.3-.4z"/>
<path d="M265.2 90.6a.76 .76 0 0 0 .7 1h1.3l-.2-.7a.68 .68 0 0 1-1.1-.2zM265.5 88.1a.82 .82 0 0 0 .4 1.4l-.5 .3v.4l1.5 .3-.1-.6-.6-.1 .5-.2-.2-.5a.42 .42 0 0 1-.5-.3 .42 .42 0 0 1 .3-.5l-.1-.5z"/>
</g>
<path d="M266.2 87.8l.1 .5h.4a.41 .41 0 0 1 .2 .5 .41 .41 0 0 1-.4 .3l.2 .5a.83 .83 0 0 0 .8-.4 .83 .83 0 0 0 0-.9l.7-.2-.3-.5a1.95 1.95 0 0 1-1.6 .1zM266.8 89.9l.4 1.7 .2-.1 .4-1.1-.4-.4z" fill="#91cb7d"/>
<path d="M267.2 90a.87 .87 0 0 1 .6 .9 .87 .87 0 0 1-.8 .7h-.7l.3-.5 .4-.2-.1-.4z" fill="#fbcc60"/>
<path d="M268.5 87.8v.7l.2-.7zM268.5 86.8a.46 .46 0 0 0 .3 .7l.3-.9h-.2z" fill="#91cb7d"/>
<g fill="#fbcc60">
<path d="M270.2 88l.9-.3 .1 .6a.6 .6 0 0 0-.6 .3 .6 .6 0 0 0-.1 .6l.1 .7 .4 .2 .3-.1 .1 .6a1.47 1.47 0 0 1-1.7-.8 1.47 1.47 0 0 1 .5-1.8z"/>
<path d="M269.1 86.6a.46 .46 0 0 1 .2 .6 .46 .46 0 0 1-.7 .2zM268.5 87.8v2.8h.7v-2.9z"/>
</g>
<g fill="#f4c146">
<path d="M271.1 87.7a1.52 1.52 0 0 1 1.2 1.4 1.52 1.52 0 0 1-.9 1.5l-.1-.6a1.43 1.43 0 0 0-.1-1.7z"/>
<path d="M272.7 87.9l.6-.2 .1 .4a.89 .89 0 0 1 1-.3 .89 .89 0 0 1 .6 .8v.5l-.4 1.5h-.3v-2.1l-.3-.1-.5 .2v2h-.7z"/>
</g>
<g fill="#dab238">
<path d="M275 88.2v2.4h-.7v-.7z"/>
<path d="M275.9 88.1a1.64 1.64 0 0 1 1.9-.1l-.2 .5-.9-.2-.2 .2 .1 .3a1.11 1.11 0 0 1 1.3 .9 1.44 1.44 0 0 1-2.4 .7l.3-.6 1 .4 .3-.4a.82 .82 0 0 0-.9-.4l-.5-.6z"/>
</g>
<path d="M277.1 88.9a.84 .84 0 0 1 .8 .6 .84 .84 0 0 1-.4 1zM276.8 87.7l1 .3-.2 .5-.6-.2z" fill="#f05351"/>
<path d="M265.6 88a.84 .84 0 0 0 .3 1.5 .47 .47 0 0 0-.6 .5 .47 .47 0 0 0 .6 .4l1 .1-.1-.6-.6-.1 .5-.2-.2-.5a.42 .42 0 0 1-.5-.3 .42 .42 0 0 1 .3-.5l-.1-.5zM265.3 90.6a.84 .84 0 0 0 1 1l.3-.5-.6-.1-.1-.4z" fill-rule="evenodd" fill="#51ba70"/>
<path d="M266.8 89.9l.1 .6 .3-.5zM266.2 87.8l.2 .5a.42 .42 0 0 1 .5 .3 .42 .42 0 0 1-.4 .5l.2 .5a.83 .83 0 0 0 .8-.4 .83 .83 0 0 0 0-.9l.7-.2-.3-.5-.6 .3z" fill-rule="evenodd" fill="#91cb7d"/>
<path d="M267.2 90l-.3 .5a.37 .37 0 0 1 .1 .5 .37 .37 0 0 1-.4 .1l-.4 .6a1.07 1.07 0 0 0 1.3-.3 1.07 1.07 0 0 0 .1-1.3z" fill-rule="evenodd" fill="#fbcc60"/>
<path d="M259.5 86.8h1.2l-1.2 1.5z" fill="#14a3a5"/>
<path d="M260.7 86.8l.8 .1 .3 .3-.1 1.6-.5 .2 .4 .5v1.1l-.4-.2a2.2 2.2 0 0 0-.9-1.4v1.6h-.8v-2.3zM260.3 87.4v1a.62 .62 0 0 0 .8 0 .62 .62 0 0 0 0-.8z" fill="#51be99"/>
<path d="M261.6 89.4l.7 1.2h-.8zM261.7 87a1.19 1.19 0 0 1-.1 1.9z" fill="#7abc96"/>
<path d="M53.8 32.5h178.2" fill="none" stroke="#231f20" stroke-width=".21"/>
<g fill="#231f20">
<path d="M52.9 32.5l2.2-.5v1z"/>
<path d="M230.7 32l2.2 .5-2.2 .5z"/>
</g>
<path d="M52.9 30v9.4M53.8 37.1h7.2M61.9 33.9v4.9" fill="none" stroke="#231f20" stroke-width=".21"/>
<g fill="#231f20">
<path d="M59.7 36.6l2.2 .5-2.2 .4z"/>
<path d="M52.9 37.1l2.2-.5v.9z"/>
</g>
<path d="M27 39.9h18.9M40.9 55.2h5M43.4 56.1v3.6M27 75.9h18.9" fill="none" stroke="#231f20" stroke-width=".21"/>
<g fill="#231f20">
<path d="M43.4 55.2l.5 2.2h-1z"/>
<path d="M42.9 58.4h1l-.5 2.2z"/>
</g>
<path d="M40.9 68.7h5M43.4 69.6v5.4" fill="none" stroke="#231f20" stroke-width=".21"/>
<g fill="#231f20">
<path d="M43.4 68.7l.5 2.2h-1z"/>
<path d="M42.9 73.7h1l-.5 2.2z"/>
</g>
<path d="M35 40.8v34.2" fill="none" stroke="#231f20" stroke-width=".21"/>
<g fill="#231f20">
<path d="M35 39.9l.5 2.2h-.9z"/>
<path d="M34.6 73.7h.9l-.5 2.2z"/>
</g>
<path d="M40.9 60.6h5M43.4 61.5v6.3" fill="none" stroke="#231f20" stroke-width=".21"/>
<g fill="#231f20">
<path d="M42.9 66.5h1l-.5 2.2z"/>
<path d="M43.4 60.6l.5 2.2h-1z"/>
</g>
<path d="M43.4 40.8v5.4" fill="none" stroke="#231f20" stroke-width=".21"/>
<g fill="#231f20">
<path d="M43.4 39.9l.5 2.2h-1z"/>
<path d="M42.9 44.9h1l-.5 2.2z"/>
</g>
<path d="M52.9 30v9.4M40.9 47.1h5M43.4 48v6.3" fill="none" stroke="#231f20" stroke-width=".21"/>
<g fill="#231f20">
<path d="M42.9 53h1l-.5 2.2z"/>
<path d="M43.4 47.1l.5 2.2h-1z"/>
</g>
<path d="M232.9 30v5M239.6 35.7h-3.3l-4.8 4.2" fill="none" stroke="#231f20" stroke-width=".21"/>
<path d="M232.2 38.7l.6 .7-2 1.1z" fill="#231f20"/>
<path d="M55.5 43.2a10 10 0 0 1 7.4-3.3h160a10 10 0 0 1 10 10v16a10 10 0 0 1-10 10h-160a10 10 0 0 1-10-10v-16a10 10 0 0 1 2.6-6.7zM66.4 110.2h16.4M76.4 115h6.4M227.1 121.2a3 3 0 0 1 2.4-1.1h48a3 3 0 0 1 3 3v4.8a3 3 0 0 1-3 3h-48a3 3 0 0 1-3-3v-4.8l.1-.7z" fill="none" stroke="#231f20" stroke-width=".21"/>
<g font-size="11.2" fill="#231f20">
<text x="61.5" y="55.2">Completion date: (Month Year)</text>
<text x="61.1" y="68.7">Enquiries: (Phone number)</text>
</g>
<text font-size="8.5" fill="#231f20" x="207.5" y="52.1">**</text>
<text font-size="6.7" fill="#231f20" x="41.5" y="115.1">Completion</text>
<text font-size="6" fill="#231f20" x="258.6" y="190.9">TC2211_3</text>
<text font-size="5.5" fill="#fff" x="229" y="90.6">Building our</text>
<g font-size="5.5" fill="#010202">
<text x="193.9" y="186.7">PROJECT SIGN</text>
<text x="172.2" y="193.4">CONSTRUCTION INFORMATION</text>
<text x="205.7" y="200.2">PLATE</text>
</g>
<g font-size="4.2" fill="#231f20">
<text x="98.1" y="183">APPROVED AS OFFICIAL TRAFFIC SIGN</text>
<text x="258.7" y="201.6">A</text>
</g>
<text font-size="4" fill="#231f20" x="189.9" y="63">#</text>
<text font-size="3.6" fill="#231f20" x="78.8" y="113.9">81</text>
<text font-size="3.6" fill="#010202" x="151.5" y="191.8">20/01/16</text>
<g font-size="3.5" fill="#231f20">
<text x="42.3" y="121">Legend height example</text>
<text x="242.3" y="135.6">Example sign</text>
<text x="12.9" y="138.6">Colour Legend</text>
<text x="108.2" y="143.4">1. This construction information plate should only be used with TC2211_1 to TC2211_2 with appropriate</text>
<text x="109" y="138.5">Notes:</text>
<text x="21.1" y="146.7">Retroreflective white</text>
<text x="113.2" y="147.3">completion and contact details associated to that project. It should be installed and removed in accordance</text>
<text x="21.1" y="151.9">Black</text>
<text x="108.2" y="155.9">3. * Font to be MetaBold-Roman.</text>
<text x="113.2" y="151.2">with project guidelines.</text>
<text x="108.2" y="159.8">4. ** Insert appropriate completion date. e.g. December 2016.</text>
<text x="108.2" y="163.7">5.</text>
<text x="114.2" y="163.7">Insert appropriate project enquiries and information phone number e.g. 13 QGOV (13 74 68).</text>
<text x="14" y="196.4">Designed</text>
<text x="40" y="196.4">Checked</text>
<text x="67" y="196.4">Scale</text>
<text x="96.4" y="197.1">DIRECTOR</text>
<text x="154.3" y="197">Date</text>
<text x="14" y="200.8">TV 01/16</text>
<text x="40" y="200.8">JD 01/16</text>
<text x="67" y="200.8">Not to Scale</text>
<text x="96.4" y="200.6">(Traffic Engineering and Data)</text>
</g>
<g font-size="3.4" fill="#231f20">
<text x="229.8" y="98.3">Kuranda Critical Water</text>
<text x="229.8" y="102.5">Supply Project</text>
<text x="229.1" y="124.7">Completion date: December 2016</text>
<text x="228.9" y="128.8">Enquiries: 13 QGOV(13 74 68)</text>
</g>
<g font-size="3" fill="#231f20">
<text x="139.7" y="32.2">1800</text>
<text x="236.3" y="34.6">r100</text>
<text x="55" y="36.5">100</text>
<text x="37.9" y="44.5">72</text>
<text x="37.9" y="52.2">81*</text>
<text x="29.6" y="58.9">360</text>
<text x="37.9" y="58.9">54</text>
<text x="37.9" y="65.7">81*</text>
<text x="37.9" y="73.3">72</text>
</g>
<text font-size="2.6" fill="#231f20" x="234.5" y="116.5">Mareeba</text>
<g font-size="2.5" fill="#231f20">
<text x="213.6" y="102.8">TC2211_2</text>
<text x="41.1" y="184.3">Department of Transport and Main Roads</text>
<text x="38.6" y="187.1">Infrastructure Management &amp; Delivery Division</text>
<text x="265.4" y="195.4">Page 3 of 3</text>
</g>
<text font-size="2" fill="#231f20" x="112.1" y="162.7">#</text>
<g font-size="1.2" fill="#231f20">
<text x="230" y="108.9">Proudly funded by the Queensland Government in association with the</text>
<text x="230" y="110.5">Mareeba Shire Council</text>
<text x="234.6" y="117.5">SHIRE COUNCIL</text>
</g>
<g font-size=".6" fill="#231f20">
<text x="274.7" y="118.1">Queensland</text>
<text x="274.7" y="118.8">Government</text>
</g>
</svg>
